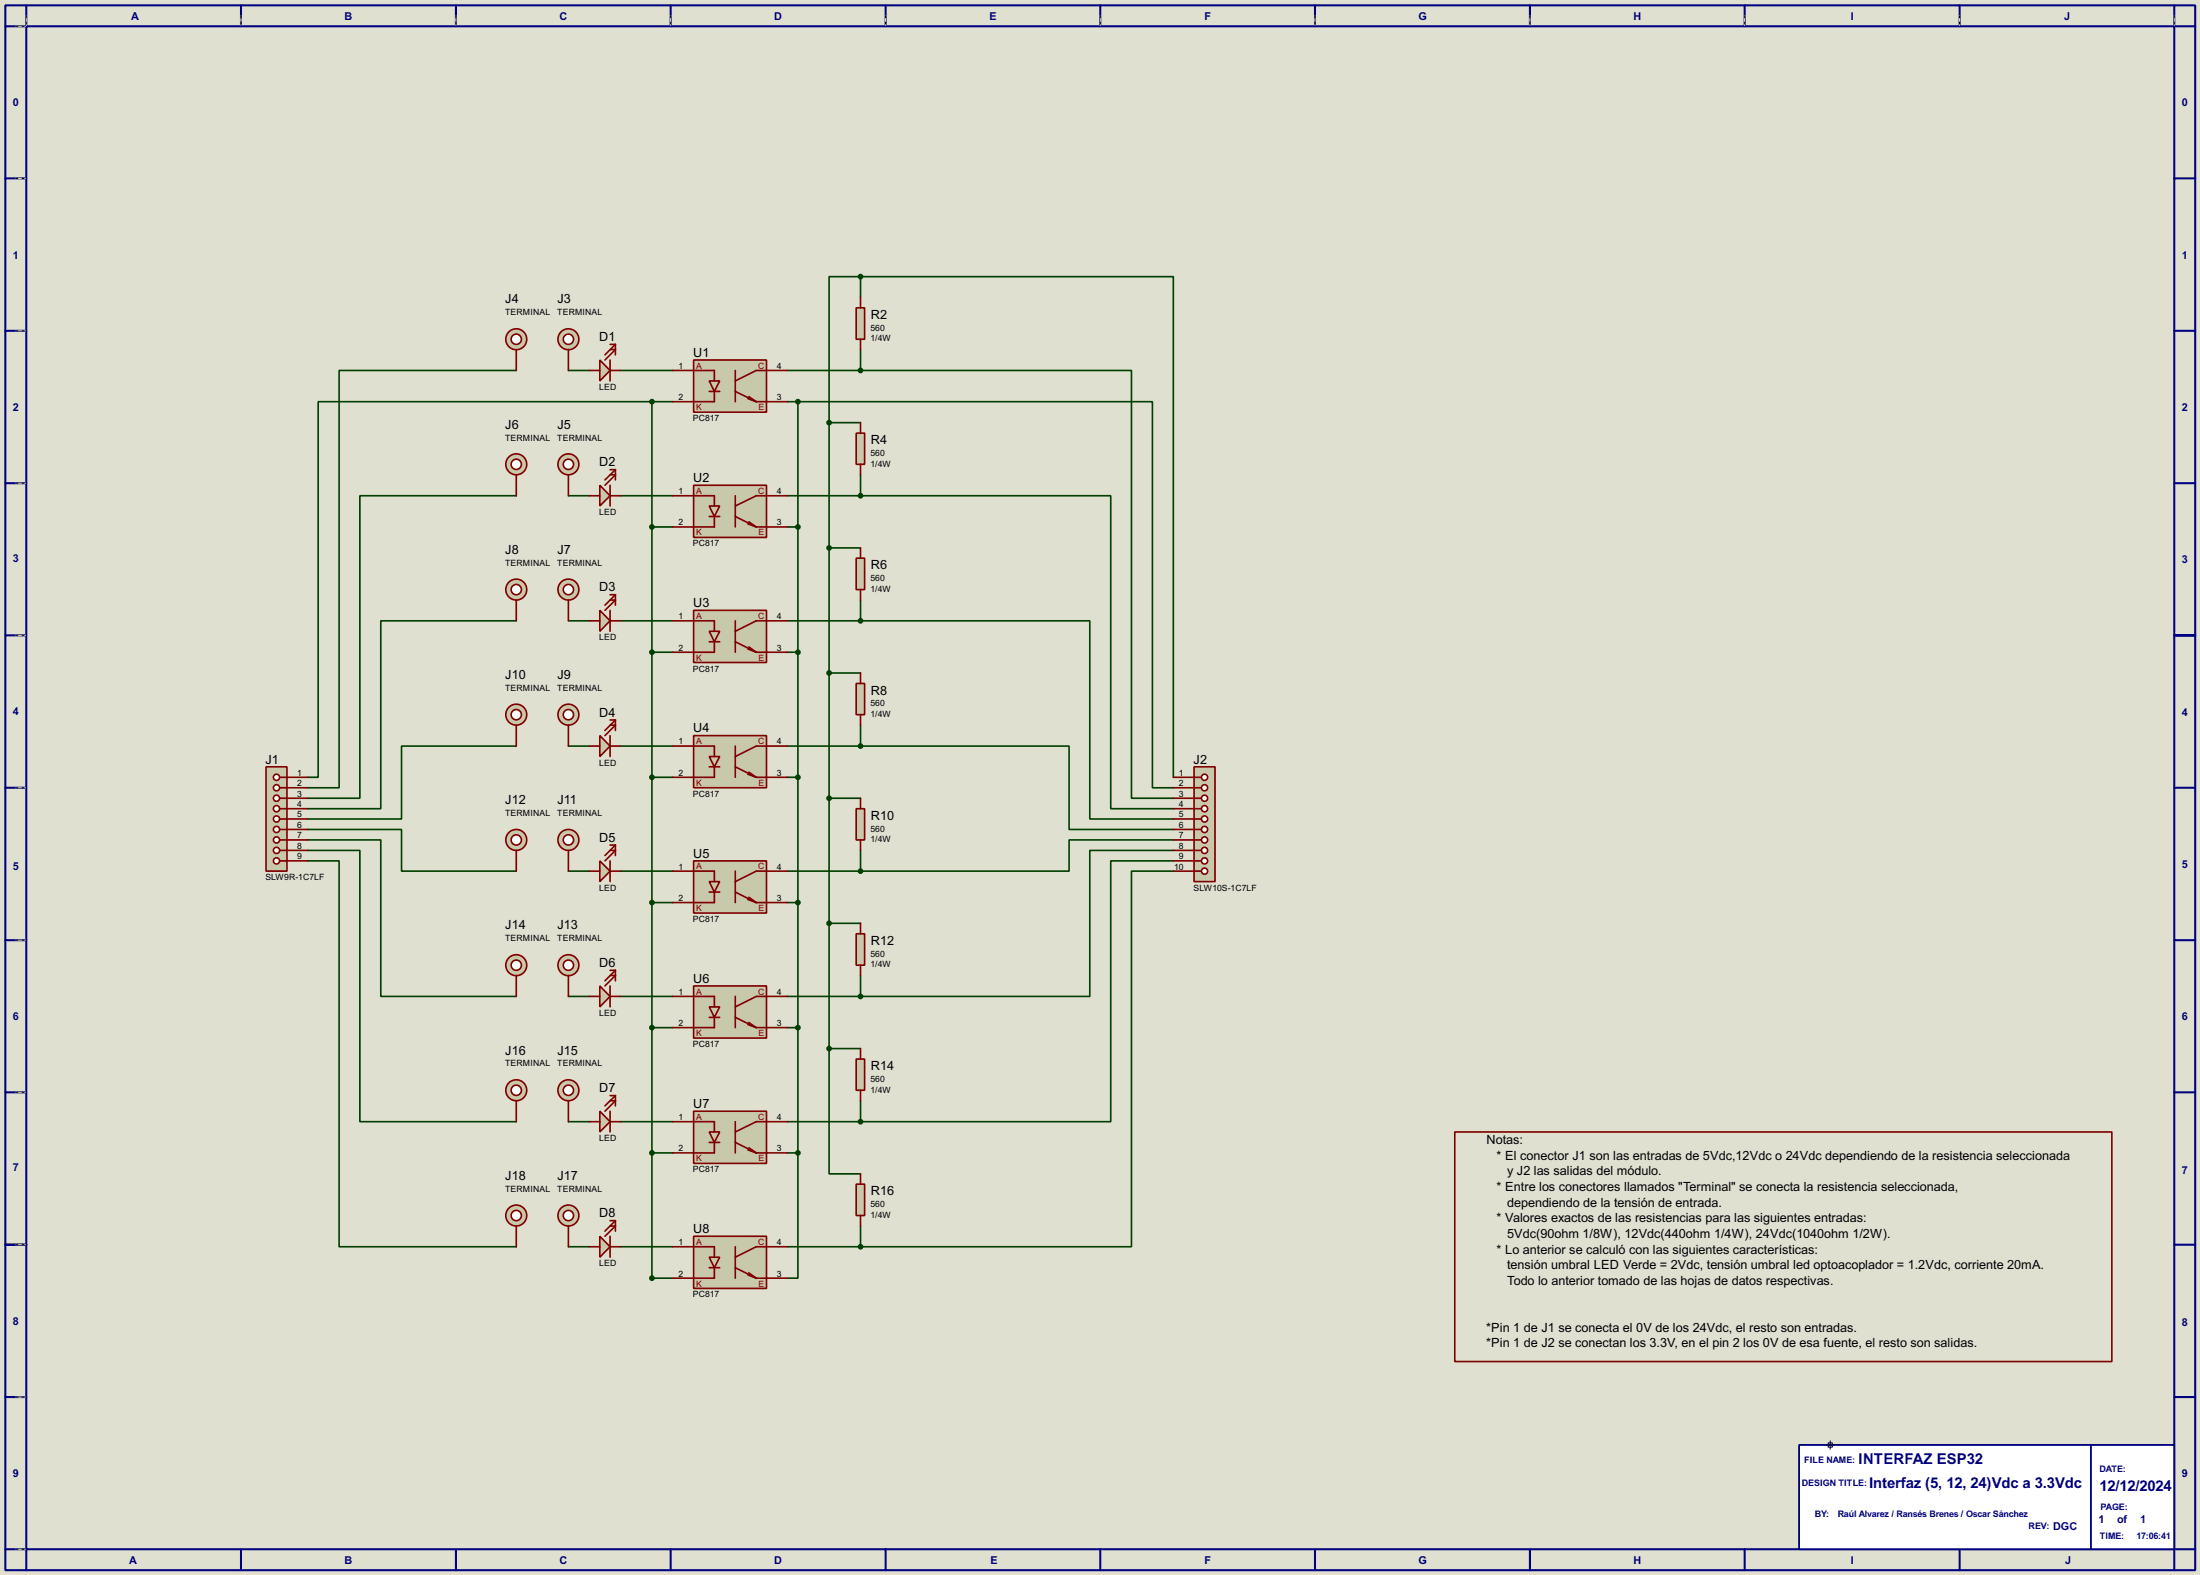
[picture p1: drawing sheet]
<svg xmlns="http://www.w3.org/2000/svg" width="536mm" height="383mm" viewBox="0 0 536 383" stroke-linecap="round" stroke-linejoin="round" font-family="sans-serif">
<path d="M0 0h535.9v383.5h-535.9z" fill="#e0e0d0"/>
<g fill="none" stroke="#000080" stroke-width=".5">
<path d="M1.3 1.3h533.4v381h-533.4zM6.4 6.4h523.2v370.8h-523.2zM6.4 1.3v5.1h-5.1M58.7 1.3v5.1M111.1 1.3v5.1M163.4 1.3v5.1M215.7 1.3v5.1M268 1.3v5.1M320.3 1.3v5.1M372.7 1.3v5.1M425 1.3v5.1M477.3 1.3v5.1"/>
<path d="M529.6 1.3v5.1h5.1M1.3 43.5h5.1M529.6 43.5h5.1M1.3 80.6h5.1M529.6 80.6h5.1M1.3 117.7h5.1M529.6 117.7h5.1M1.3 154.7h5.1M529.6 154.7h5.1M1.3 191.8h5.1M529.6 191.8h5.1M1.3 228.9h5.1"/>
<path d="M529.6 228.9h5.1M1.3 266h5.1M529.6 266h5.1M1.3 303.1h5.1M529.6 303.1h5.1M1.3 340.2h5.1M529.6 340.2h5.1M1.3 377.2h5.1v5.1M58.7 377.2v5.1M111.1 377.2v5.1M163.4 377.2v5.1M215.7 377.2v5.1"/>
<path d="M268 377.2v5.1M320.3 377.2v5.1M372.7 377.2v5.1M425 377.2v5.1M477.3 377.2v5.1M534.7 377.2h-5.1v5.1"/>
</g>
<g fill="none" stroke="#e0e0d0" stroke-width=".24">
<path d="M3.9 6.4h2.3M6.4 3.9v2.3M58.7 3.9v2.3M111.1 3.9v2.3M163.4 3.9v2.3M215.7 3.9v2.3M268 3.9v2.3M320.3 3.9v2.3M372.7 3.9v2.3M425 3.9v2.3M477.3 3.9v2.3M529.6 3.9v2.3"/>
<path d="M3.9 43.5h2.3M3.9 80.6h2.3M3.9 117.7h2.3M3.9 154.7h2.3M3.9 191.8h2.3M3.9 228.9h2.3M3.9 266h2.3M3.9 303.1h2.3M3.9 340.2h2.3M3.9 377.2h2.3"/>
</g>
<g fill="none" stroke="#000" stroke-width=".24" stroke-dasharray=".5 1">
<path d="M3.9 6.4h2.3M6.4 3.9v2.3M58.7 3.9v2.3M111.1 3.9v2.3M163.4 3.9v2.3M215.7 3.9v2.3M268 3.9v2.3M320.3 3.9v2.3M372.7 3.9v2.3M425 3.9v2.3M477.3 3.9v2.3M529.6 3.9v2.3"/>
<path d="M3.9 43.5h2.3M3.9 80.6h2.3M3.9 117.7h2.3M3.9 154.7h2.3M3.9 191.8h2.3M3.9 228.9h2.3M3.9 266h2.3M3.9 303.1h2.3M3.9 340.2h2.3M3.9 377.2h2.3"/>
</g>
<path d="M438.2 351.8h91.4v25.4h-91.4z" fill="#fff" stroke="#000080" stroke-width=".45"/>
<path d="M444.8 351.8h2M445.3 351.3h1v1.1h-1zM445.8 350.8v2.1" fill="none" stroke="#000040" stroke-width=".24"/>
<path d="M509.3 351.8v25.4" fill="none" stroke="#000080" stroke-width=".45"/>
<g fill="none" stroke="#004000" stroke-width=".4">
<path d="M209.6 67.4h-7.6v35.5M209.6 67.4h76.2v121.9M209.6 67.4v5M125.8 90.2h-43.2v101.6h-7.6M138.5 90.2h5.1M151.2 90.2h12.7M158.8 97.8h-81.3v91.5h-2.5M158.8 97.8v213.4h5.1M158.8 97.8h5.1M191.8 90.2h17.8M191.8 97.8h2.6M194.4 97.8h86.3v94h5.1"/>
<path d="M194.4 97.8v182.9M209.6 90.2h66v104.2h10.2M209.6 85.1v5.1M202 102.9v152.4M202 102.9h7.6M209.6 115.6v5.1M125.8 120.7h-38.1v73.7h-12.7M138.5 120.7h5.1M151.2 120.7h12.7M158.8 128.3h5.1M191.8 128.3h2.6M191.8 120.7h17.8"/>
<path d="M202 133.4h7.6M209.6 120.7h61v76.2h15.2M125.8 151.2h-33v45.7h-17.8M138.5 151.2h5.1M151.2 151.2h12.7M158.8 158.8h5.1M191.8 158.8h2.6M191.8 151.2h17.8M209.6 151.2h55.9v48.2h20.3M209.6 146.1v5.1M202 163.9h7.6M209.6 176.6v5.1"/>
<path d="M125.8 181.7h-28v17.7h-22.8M138.5 181.7h5.1M151.2 181.7h12.7M158.8 189.3h5.1M191.8 189.3h2.6M191.8 181.7h17.8M202 194.4h7.6M209.6 181.7h50.8v20.3h25.4M75 202h22.8v10.1h28M75 204.5h17.8v38.1h33M75 207.1h12.7v66h38.1M75 209.6h7.6v94h43.2"/>
<path d="M138.5 212.1h5.1M151.2 212.1h12.7M158.8 219.8h5.1M191.8 219.8h2.6M191.8 212.1h17.8M209.6 207.1v5M285.8 209.6h-15.2v63.5h-61M285.8 212.1h-10.2v91.5h-66M285.8 207.1h-20.3v35.5h-55.9M285.8 204.5h-25.4v7.6h-50.8M202 224.8h7.6M209.6 237.5v5.1"/>
<path d="M138.5 242.6h5.1M151.2 242.6h12.7M158.8 250.2h5.1M191.8 250.2h2.6M191.8 242.6h17.8M202 255.3v30.5h7.6M202 255.3h7.6M138.5 273.1h5.1M151.2 273.1h12.7M191.8 273.1h17.8M209.6 268v5.1M158.8 280.7h5.1"/>
<path d="M191.8 280.7h2.6M194.4 280.7v30.5h-2.6M209.6 298.5v5.1M138.5 303.6h5.1M151.2 303.6h12.7M191.8 303.6h17.8"/>
</g>
<path d="M169 87.7h17.7v12.7h-17.7z" fill="#c8c8aa" stroke="#800000" stroke-width=".4"/>
<path d="M172.8 92.8h2.5l-1.3 2.5z" fill="#c8c8aa" stroke="#800000" stroke-width=".4"/>
<path d="M163.9 90.2h10.1v2.6M172.8 95.3h2.5M174 95.3v2.5h-10.1M179.1 90.2v7.6M179.1 95.3l5.1 2.5M182.2 97.1l2 .7M182.4 96.6l1.8 1.2M184.2 97.8h7.6M191.8 90.2h-7.6l-5.1 2.6" fill="none" stroke="#800000" stroke-width=".4"/>
<path d="M208.6 75h2v7.6h-2z" fill="#c8c8aa" stroke="#800000" stroke-width=".4"/>
<path d="M209.6 72.4v2.6M209.6 82.6v2.5" fill="none" stroke="#800000" stroke-width=".4"/>
<path d="M169 118.2h17.7v12.7h-17.7z" fill="#c8c8aa" stroke="#800000" stroke-width=".4"/>
<path d="M172.8 123.2h2.5l-1.3 2.6z" fill="#c8c8aa" stroke="#800000" stroke-width=".4"/>
<path d="M163.9 120.7h10.1v2.5M172.8 125.8h2.5M174 125.8v2.5h-10.1M179.1 120.7v7.6M179.1 125.8l5.1 2.5M182.2 127.6l2 .7M182.4 127.1l1.8 1.2M184.2 128.3h7.6M191.8 120.7h-7.6l-5.1 2.5" fill="none" stroke="#800000" stroke-width=".4"/>
<path d="M208.6 105.5h2v7.6h-2z" fill="#c8c8aa" stroke="#800000" stroke-width=".4"/>
<path d="M209.6 102.9v2.6M209.6 113.1v2.5" fill="none" stroke="#800000" stroke-width=".4"/>
<path d="M169 148.6h17.7v12.7h-17.7z" fill="#c8c8aa" stroke="#800000" stroke-width=".4"/>
<path d="M172.8 153.7h2.5l-1.3 2.6z" fill="#c8c8aa" stroke="#800000" stroke-width=".4"/>
<path d="M163.9 151.2h10.1v2.5M172.8 156.3h2.5M174 156.3v2.5h-10.1M179.1 151.2v7.6M179.1 156.3l5.1 2.5M182.2 158l2 .8M182.4 157.5l1.8 1.3M184.2 158.8h7.6M191.8 151.2h-7.6l-5.1 2.5" fill="none" stroke="#800000" stroke-width=".4"/>
<path d="M208.6 135.9h2v7.7h-2z" fill="#c8c8aa" stroke="#800000" stroke-width=".4"/>
<path d="M209.6 133.4v2.5M209.6 143.6v2.5" fill="none" stroke="#800000" stroke-width=".4"/>
<path d="M169 179.1h17.7v12.7h-17.7z" fill="#c8c8aa" stroke="#800000" stroke-width=".4"/>
<path d="M172.8 184.2h2.5l-1.3 2.5z" fill="#c8c8aa" stroke="#800000" stroke-width=".4"/>
<path d="M163.9 181.7h10.1v2.5M172.8 186.7h2.5M174 186.7v2.6h-10.1M179.1 181.7v7.6M179.1 186.7l5.1 2.6M182.2 188.5l2 .8M182.4 188l1.8 1.3M184.2 189.3h7.6M191.8 181.7h-7.6l-5.1 2.5" fill="none" stroke="#800000" stroke-width=".4"/>
<path d="M208.6 166.4h2v7.6h-2z" fill="#c8c8aa" stroke="#800000" stroke-width=".4"/>
<path d="M209.6 163.9v2.5M209.6 174v2.6" fill="none" stroke="#800000" stroke-width=".4"/>
<path d="M169 209.6h17.7v12.7h-17.7z" fill="#c8c8aa" stroke="#800000" stroke-width=".4"/>
<path d="M172.8 214.7h2.5l-1.3 2.5z" fill="#c8c8aa" stroke="#800000" stroke-width=".4"/>
<path d="M163.9 212.1h10.1v2.6M172.8 217.2h2.5M174 217.2v2.6h-10.1M179.1 212.1v7.7M179.1 217.2l5.1 2.6M182.2 219l2 .8M182.4 218.5l1.8 1.3M184.2 219.8h7.6M191.8 212.1h-7.6l-5.1 2.6" fill="none" stroke="#800000" stroke-width=".4"/>
<path d="M208.6 196.9h2v7.6h-2z" fill="#c8c8aa" stroke="#800000" stroke-width=".4"/>
<path d="M209.6 194.4v2.5M209.6 204.5v2.6" fill="none" stroke="#800000" stroke-width=".4"/>
<path d="M169 240.1h17.7v12.7h-17.7z" fill="#c8c8aa" stroke="#800000" stroke-width=".4"/>
<path d="M172.8 245.2h2.5l-1.3 2.5z" fill="#c8c8aa" stroke="#800000" stroke-width=".4"/>
<path d="M163.9 242.6h10.1v2.6M172.8 247.7h2.5M174 247.7v2.5h-10.1M179.1 242.6v7.6M179.1 247.7l5.1 2.5M182.2 249.5l2 .7M182.4 249l1.8 1.2M184.2 250.2h7.6M191.8 242.6h-7.6l-5.1 2.6" fill="none" stroke="#800000" stroke-width=".4"/>
<path d="M208.6 227.4h2v7.6h-2z" fill="#c8c8aa" stroke="#800000" stroke-width=".4"/>
<path d="M209.6 224.8v2.6M209.6 235v2.5" fill="none" stroke="#800000" stroke-width=".4"/>
<path d="M169 270.6h17.7v12.7h-17.7z" fill="#c8c8aa" stroke="#800000" stroke-width=".4"/>
<path d="M172.8 275.6h2.5l-1.3 2.6z" fill="#c8c8aa" stroke="#800000" stroke-width=".4"/>
<path d="M163.9 273.1h10.1v2.5M172.8 278.2h2.5M174 278.2v2.5h-10.1M179.1 273.1v7.6M179.1 278.2l5.1 2.5M182.2 280l2 .7M182.4 279.5l1.8 1.2M191.8 273.1h-7.6l-5.1 2.5M184.2 280.7h7.6" fill="none" stroke="#800000" stroke-width=".4"/>
<path d="M208.6 257.9h2v7.6h-2z" fill="#c8c8aa" stroke="#800000" stroke-width=".4"/>
<path d="M209.6 255.3v2.6M209.6 265.5v2.5" fill="none" stroke="#800000" stroke-width=".4"/>
<path d="M169 301h17.7v12.7h-17.7z" fill="#c8c8aa" stroke="#800000" stroke-width=".4"/>
<path d="M172.8 306.1h2.5l-1.3 2.6z" fill="#c8c8aa" stroke="#800000" stroke-width=".4"/>
<path d="M163.9 303.6h10.1v2.5M172.8 308.7h2.5M174 308.7v2.5h-10.1M179.1 303.6v7.6M179.1 308.7l5.1 2.5M182.2 310.4l2 .8M182.4 309.9l1.8 1.3M184.2 311.2h7.6M191.8 303.6h-7.6l-5.1 2.5" fill="none" stroke="#800000" stroke-width=".4"/>
<path d="M208.6 288.3h2v7.7h-2z" fill="#c8c8aa" stroke="#800000" stroke-width=".4"/>
<path d="M209.6 285.8v2.5M209.6 296v2.5" fill="none" stroke="#800000" stroke-width=".4"/>
<g fill="#004000" stroke="#004000" stroke-width=".4">
<circle cx="194.3" cy="128.3" r=".5"/>
<circle cx="194.3" cy="158.8" r=".5"/>
<circle cx="194.3" cy="280.7" r=".5"/>
<circle cx="194.3" cy="250.2" r=".5"/>
<circle cx="194.3" cy="219.8" r=".5"/>
<circle cx="194.3" cy="189.3" r=".5"/>
<circle cx="158.8" cy="280.7" r=".5"/>
<circle cx="158.8" cy="250.2" r=".5"/>
<circle cx="158.8" cy="219.8" r=".5"/>
<circle cx="158.8" cy="189.3" r=".5"/>
<circle cx="158.8" cy="158.8" r=".5"/>
<circle cx="158.8" cy="128.3" r=".5"/>
</g>
<path d="M64.8 186.7h5.1v25.4h-5.1z" fill="#c8c8aa" stroke="#800000" stroke-width=".4"/>
<path d="M68.1 189.3h1.8" fill="none" stroke="#800000" stroke-width=".4"/>
<circle cx="67.3" cy="189.3" r=".75" fill="#feffff" stroke="#800000" stroke-width=".4"/>
<path d="M68.1 191.8h1.8" fill="none" stroke="#800000" stroke-width=".4"/>
<circle cx="67.3" cy="191.8" r=".75" fill="#feffff" stroke="#800000" stroke-width=".4"/>
<path d="M68.1 194.4h1.8" fill="none" stroke="#800000" stroke-width=".4"/>
<circle cx="67.3" cy="194.4" r=".75" fill="#feffff" stroke="#800000" stroke-width=".4"/>
<path d="M68.1 196.9h1.8" fill="none" stroke="#800000" stroke-width=".4"/>
<circle cx="67.3" cy="196.9" r=".75" fill="#feffff" stroke="#800000" stroke-width=".4"/>
<path d="M68.1 199.4h1.8" fill="none" stroke="#800000" stroke-width=".4"/>
<circle cx="67.3" cy="199.4" r=".75" fill="#feffff" stroke="#800000" stroke-width=".4"/>
<path d="M68.1 202h1.8" fill="none" stroke="#800000" stroke-width=".4"/>
<circle cx="67.3" cy="202" r=".75" fill="#feffff" stroke="#800000" stroke-width=".4"/>
<path d="M68.1 204.5h1.8" fill="none" stroke="#800000" stroke-width=".4"/>
<circle cx="67.3" cy="204.5" r=".75" fill="#feffff" stroke="#800000" stroke-width=".4"/>
<path d="M68.1 207.1h1.8" fill="none" stroke="#800000" stroke-width=".4"/>
<circle cx="67.3" cy="207.1" r=".75" fill="#feffff" stroke="#800000" stroke-width=".4"/>
<path d="M68.1 209.6h1.8" fill="none" stroke="#800000" stroke-width=".4"/>
<circle cx="67.3" cy="209.6" r=".75" fill="#feffff" stroke="#800000" stroke-width=".4"/>
<path d="M69.9 189.3h5.1M69.9 191.8h5.1M69.9 194.4h5.1M69.9 196.9h5.1M69.9 199.4h5.1M69.9 202h5.1M69.9 204.5h5.1M69.9 207.1h5.1M69.9 209.6h5.1" fill="none" stroke="#800000" stroke-width=".4"/>
<g fill="#004000" stroke="#004000" stroke-width=".4">
<circle cx="158.8" cy="311.2" r=".5"/>
<circle cx="201.9" cy="255.3" r=".5"/>
<circle cx="201.9" cy="224.8" r=".5"/>
<circle cx="201.9" cy="194.4" r=".5"/>
<circle cx="201.9" cy="163.9" r=".5"/>
<circle cx="201.9" cy="133.4" r=".5"/>
<circle cx="201.9" cy="102.9" r=".5"/>
</g>
<path d="M290.9 186.7h5.1v28h-5.1z" fill="#c8c8aa" stroke="#800000" stroke-width=".4"/>
<path d="M290.9 189.3h1.8" fill="none" stroke="#800000" stroke-width=".4"/>
<circle cx="293.4" cy="189.3" r=".75" fill="#feffff" stroke="#800000" stroke-width=".4"/>
<path d="M290.9 191.8h1.8" fill="none" stroke="#800000" stroke-width=".4"/>
<circle cx="293.4" cy="191.8" r=".75" fill="#feffff" stroke="#800000" stroke-width=".4"/>
<path d="M290.9 194.4h1.8" fill="none" stroke="#800000" stroke-width=".4"/>
<circle cx="293.4" cy="194.4" r=".75" fill="#feffff" stroke="#800000" stroke-width=".4"/>
<path d="M290.9 196.9h1.8" fill="none" stroke="#800000" stroke-width=".4"/>
<circle cx="293.4" cy="196.9" r=".75" fill="#feffff" stroke="#800000" stroke-width=".4"/>
<path d="M290.9 199.4h1.8" fill="none" stroke="#800000" stroke-width=".4"/>
<circle cx="293.4" cy="199.4" r=".75" fill="#feffff" stroke="#800000" stroke-width=".4"/>
<path d="M290.9 202h1.8" fill="none" stroke="#800000" stroke-width=".4"/>
<circle cx="293.4" cy="202" r=".75" fill="#feffff" stroke="#800000" stroke-width=".4"/>
<path d="M290.9 204.5h1.8" fill="none" stroke="#800000" stroke-width=".4"/>
<circle cx="293.4" cy="204.5" r=".75" fill="#feffff" stroke="#800000" stroke-width=".4"/>
<path d="M290.9 207.1h1.8" fill="none" stroke="#800000" stroke-width=".4"/>
<circle cx="293.4" cy="207.1" r=".75" fill="#feffff" stroke="#800000" stroke-width=".4"/>
<path d="M290.9 209.6h1.8" fill="none" stroke="#800000" stroke-width=".4"/>
<circle cx="293.4" cy="209.6" r=".75" fill="#feffff" stroke="#800000" stroke-width=".4"/>
<path d="M290.9 212.1h1.8" fill="none" stroke="#800000" stroke-width=".4"/>
<circle cx="293.4" cy="212.1" r=".75" fill="#feffff" stroke="#800000" stroke-width=".4"/>
<path d="M285.8 189.3h5.1M285.8 191.8h5.1M285.8 194.4h5.1M285.8 196.9h5.1M285.8 199.4h5.1M285.8 202h5.1M285.8 204.5h5.1M285.8 207.1h5.1M285.8 209.6h5.1M285.8 212.1h5.1" fill="none" stroke="#800000" stroke-width=".4"/>
<g fill="#004000" stroke="#004000" stroke-width=".4">
<circle cx="209.6" cy="90.2" r=".5"/>
<circle cx="209.6" cy="120.7" r=".5"/>
<circle cx="209.6" cy="273.1" r=".5"/>
<circle cx="209.6" cy="303.6" r=".5"/>
</g>
<path d="M146.1 87.7l2.5 2.5-2.5 2.6z" fill="#c8c8aa" stroke="#800000" stroke-width=".4"/>
<path d="M143.6 90.2h2.5M148.6 87.7v5.1M148.6 85.1h1.3l-2.5 2.6M148.6 83.9h1.3M148.6 90.2h2.6M149.9 83.9l-2.5 2.5M149.9 83.9v2.5" fill="none" stroke="#800000" stroke-width=".4"/>
<path d="M146.1 118.2l2.5 2.5-2.5 2.5z" fill="#c8c8aa" stroke="#800000" stroke-width=".4"/>
<path d="M148.6 118.2v5M148.6 115.6h1.3l-2.5 2.6M148.6 114.4h1.3M149.9 114.4l-2.5 2.5M149.9 114.4v2.5M143.6 120.7h2.5M148.6 120.7h2.6" fill="none" stroke="#800000" stroke-width=".4"/>
<path d="M146.1 148.6l2.5 2.6-2.5 2.5z" fill="#c8c8aa" stroke="#800000" stroke-width=".4"/>
<path d="M143.6 151.2h2.5M148.6 148.6v5.1M148.6 146.1h1.3l-2.5 2.5M148.6 144.8h1.3M148.6 151.2h2.6M149.9 144.8l-2.5 2.6M149.9 144.8v2.6" fill="none" stroke="#800000" stroke-width=".4"/>
<path d="M146.1 179.1l2.5 2.6-2.5 2.5z" fill="#c8c8aa" stroke="#800000" stroke-width=".4"/>
<path d="M148.6 179.1v5.1M148.6 176.6h1.3l-2.5 2.5M148.6 175.3h1.3M149.9 175.3l-2.5 2.6M149.9 175.3v2.6M143.6 181.7h2.5M148.6 181.7h2.6" fill="none" stroke="#800000" stroke-width=".4"/>
<path d="M146.1 209.6l2.5 2.5-2.5 2.6z" fill="#c8c8aa" stroke="#800000" stroke-width=".4"/>
<path d="M143.6 212.1h2.5M148.6 209.6v5.1M148.6 207.1h1.3l-2.5 2.5M148.6 205.8h1.3M148.6 212.1h2.6M149.9 205.8l-2.5 2.5M149.9 205.8v2.5" fill="none" stroke="#800000" stroke-width=".4"/>
<path d="M146.1 240.1l2.5 2.5-2.5 2.6z" fill="#c8c8aa" stroke="#800000" stroke-width=".4"/>
<path d="M148.6 237.5h1.3l-2.5 2.6M148.6 236.3h1.3M149.9 236.3l-2.5 2.5M149.9 236.3v2.5M143.6 242.6h2.5M148.6 240.1v5.1M148.6 242.6h2.6" fill="none" stroke="#800000" stroke-width=".4"/>
<path d="M146.1 270.6l2.5 2.5-2.5 2.5z" fill="#c8c8aa" stroke="#800000" stroke-width=".4"/>
<path d="M143.6 273.1h2.5M148.6 270.6v5M148.6 268h1.3l-2.5 2.6M148.6 266.8h1.3M148.6 273.1h2.6M149.9 266.8l-2.5 2.5M149.9 266.8v2.5" fill="none" stroke="#800000" stroke-width=".4"/>
<path d="M146.1 301l2.5 2.6-2.5 2.5z" fill="#c8c8aa" stroke="#800000" stroke-width=".4"/>
<path d="M148.6 298.5h1.3l-2.5 2.5M148.6 297.2h1.3M149.9 297.2l-2.5 2.6M149.9 297.2v2.6M143.6 303.6h2.5M148.6 301v5.1M148.6 303.6h2.6" fill="none" stroke="#800000" stroke-width=".4"/>
<circle cx="138.4" cy="82.6" r="2.55" fill="#c8c8aa" stroke="#800000" stroke-width=".4"/>
<circle cx="138.4" cy="82.6" r="1.25" fill="#feffff" stroke="#800000" stroke-width=".4"/>
<path d="M138.5 85.1v5.1" fill="none" stroke="#800000" stroke-width=".4"/>
<circle cx="125.7" cy="82.6" r="2.55" fill="#c8c8aa" stroke="#800000" stroke-width=".4"/>
<circle cx="125.7" cy="82.6" r="1.25" fill="#feffff" stroke="#800000" stroke-width=".4"/>
<path d="M125.8 85.1v5.1" fill="none" stroke="#800000" stroke-width=".4"/>
<circle cx="138.4" cy="113.1" r="2.55" fill="#c8c8aa" stroke="#800000" stroke-width=".4"/>
<circle cx="138.4" cy="113.1" r="1.25" fill="#feffff" stroke="#800000" stroke-width=".4"/>
<path d="M138.5 115.6v5.1" fill="none" stroke="#800000" stroke-width=".4"/>
<circle cx="125.7" cy="113.1" r="2.55" fill="#c8c8aa" stroke="#800000" stroke-width=".4"/>
<circle cx="125.7" cy="113.1" r="1.25" fill="#feffff" stroke="#800000" stroke-width=".4"/>
<path d="M125.8 115.6v5.1" fill="none" stroke="#800000" stroke-width=".4"/>
<circle cx="138.4" cy="143.6" r="2.55" fill="#c8c8aa" stroke="#800000" stroke-width=".4"/>
<circle cx="138.4" cy="143.6" r="1.25" fill="#feffff" stroke="#800000" stroke-width=".4"/>
<path d="M138.5 146.1v5.1" fill="none" stroke="#800000" stroke-width=".4"/>
<circle cx="125.7" cy="143.6" r="2.55" fill="#c8c8aa" stroke="#800000" stroke-width=".4"/>
<circle cx="125.7" cy="143.6" r="1.25" fill="#feffff" stroke="#800000" stroke-width=".4"/>
<path d="M125.8 146.1v5.1" fill="none" stroke="#800000" stroke-width=".4"/>
<circle cx="138.4" cy="174" r="2.55" fill="#c8c8aa" stroke="#800000" stroke-width=".4"/>
<circle cx="138.4" cy="174" r="1.25" fill="#feffff" stroke="#800000" stroke-width=".4"/>
<path d="M138.5 176.6v5.1" fill="none" stroke="#800000" stroke-width=".4"/>
<circle cx="125.7" cy="174" r="2.55" fill="#c8c8aa" stroke="#800000" stroke-width=".4"/>
<circle cx="125.7" cy="174" r="1.25" fill="#feffff" stroke="#800000" stroke-width=".4"/>
<path d="M125.8 176.6v5.1" fill="none" stroke="#800000" stroke-width=".4"/>
<circle cx="138.4" cy="204.5" r="2.55" fill="#c8c8aa" stroke="#800000" stroke-width=".4"/>
<circle cx="138.4" cy="204.5" r="1.25" fill="#feffff" stroke="#800000" stroke-width=".4"/>
<path d="M138.5 207.1v5" fill="none" stroke="#800000" stroke-width=".4"/>
<circle cx="125.7" cy="204.5" r="2.55" fill="#c8c8aa" stroke="#800000" stroke-width=".4"/>
<circle cx="125.7" cy="204.5" r="1.25" fill="#feffff" stroke="#800000" stroke-width=".4"/>
<path d="M125.8 207.1v5" fill="none" stroke="#800000" stroke-width=".4"/>
<circle cx="138.4" cy="235" r="2.55" fill="#c8c8aa" stroke="#800000" stroke-width=".4"/>
<circle cx="138.4" cy="235" r="1.25" fill="#feffff" stroke="#800000" stroke-width=".4"/>
<path d="M138.5 237.5v5.1" fill="none" stroke="#800000" stroke-width=".4"/>
<circle cx="125.7" cy="235" r="2.55" fill="#c8c8aa" stroke="#800000" stroke-width=".4"/>
<circle cx="125.7" cy="235" r="1.25" fill="#feffff" stroke="#800000" stroke-width=".4"/>
<path d="M125.8 237.5v5.1" fill="none" stroke="#800000" stroke-width=".4"/>
<circle cx="138.4" cy="265.5" r="2.55" fill="#c8c8aa" stroke="#800000" stroke-width=".4"/>
<circle cx="138.4" cy="265.5" r="1.25" fill="#feffff" stroke="#800000" stroke-width=".4"/>
<path d="M138.5 268v5.1" fill="none" stroke="#800000" stroke-width=".4"/>
<circle cx="125.7" cy="265.5" r="2.55" fill="#c8c8aa" stroke="#800000" stroke-width=".4"/>
<circle cx="125.7" cy="265.5" r="1.25" fill="#feffff" stroke="#800000" stroke-width=".4"/>
<path d="M125.8 268v5.1" fill="none" stroke="#800000" stroke-width=".4"/>
<circle cx="138.4" cy="296" r="2.55" fill="#c8c8aa" stroke="#800000" stroke-width=".4"/>
<circle cx="138.4" cy="296" r="1.25" fill="#feffff" stroke="#800000" stroke-width=".4"/>
<path d="M138.5 298.5v5.1" fill="none" stroke="#800000" stroke-width=".4"/>
<circle cx="125.7" cy="296" r="2.55" fill="#c8c8aa" stroke="#800000" stroke-width=".4"/>
<circle cx="125.7" cy="296" r="1.25" fill="#feffff" stroke="#800000" stroke-width=".4"/>
<path d="M354.4 275.6h160v55.9h-160zM125.8 298.5v5.1" fill="none" stroke="#800000" stroke-width=".4"/>
<g fill="#004000" stroke="#004000" stroke-width=".4">
<circle cx="158.8" cy="97.8" r=".5"/>
<circle cx="209.6" cy="242.6" r=".5"/>
<circle cx="209.6" cy="212.1" r=".5"/>
<circle cx="209.6" cy="181.7" r=".5"/>
<circle cx="209.6" cy="151.2" r=".5"/>
<circle cx="194.3" cy="97.8" r=".5"/>
<circle cx="209.6" cy="67.4" r=".5"/>
</g>
<g font-size="4.1" fill="#000080">
<text x="452.7" y="356.5">INTERFAZ ESP32</text>
<text x="455.3" y="362.4">Interfaz (5, 12, 24)Vdc a 3.3Vdc</text>
<text x="511.4" y="363.1">12/12/2024</text>
</g>
<g font-size="3.5">
<text x="123.1" y="73.9">J4</text>
<text x="135.8" y="73.9">J3</text>
<text x="212.1" y="77.6">R2</text>
<text x="146" y="83.1">D1</text>
<text x="168.8" y="86.8">U1</text>
<text x="123.1" y="104.4">J6</text>
<text x="135.8" y="104.4">J5</text>
<text x="146" y="113.6">D2</text>
<text x="212.1" y="108.2">R4</text>
<text x="168.8" y="117.4">U2</text>
<text x="123.1" y="134.8">J8</text>
<text x="135.8" y="134.8">J7</text>
<text x="146" y="144">D3</text>
<text x="212.1" y="138.6">R6</text>
<text x="168.8" y="147.8">U3</text>
<text x="123.1" y="165.3">J10</text>
<text x="135.8" y="165.3">J9</text>
<text x="212.1" y="169.1">R8</text>
<text x="146" y="174.5">D4</text>
<text x="168.8" y="178.3">U4</text>
<text x="64.7" y="185.9">J1</text>
<text x="290.7" y="185.9">J2</text>
<text x="123.1" y="195.8">J12</text>
<text x="135.8" y="195.8">J11</text>
<text x="212.1" y="199.6">R10</text>
<text x="146" y="205">D5</text>
<text x="168.8" y="208.8">U5</text>
<text x="123.1" y="226.3">J14</text>
<text x="135.8" y="226.3">J13</text>
<text x="212.1" y="230.1">R12</text>
<text x="146" y="235.5">D6</text>
<text x="168.8" y="239.3">U6</text>
<text x="123.1" y="256.8">J16</text>
<text x="135.8" y="256.8">J15</text>
<text x="212.1" y="260.6">R14</text>
<text x="146" y="266">D7</text>
<text x="168.8" y="269.8">U7</text>
<text x="362.1" y="278.5">Notas:</text>
<text x="123.1" y="287.2">J18</text>
<text x="135.8" y="287.2">J17</text>
<text x="364.6" y="282.4">* El conector J1 son las entradas de 5Vdc,12Vdc o 24Vdc dependiendo de la resistencia seleccionada</text>
<text x="367.1" y="286.2">y J2 las salidas del módulo.</text>
<text x="212.1" y="291">R16</text>
<text x="364.6" y="290">* Entre los conectores llamados &quot;Terminal&quot; se conecta la resistencia seleccionada,</text>
<text x="367.1" y="293.8">dependiendo de la tensión de entrada.</text>
<text x="146" y="296.4">D8</text>
<text x="364.6" y="297.6">* Valores exactos de las resistencias para las siguientes entradas:</text>
<text x="168.8" y="300.2">U8</text>
<text x="364.6" y="305.2">* Lo anterior se calculó con las siguientes características:</text>
<text x="367.1" y="301.4">5Vdc(90ohm 1/8W), 12Vdc(440ohm 1/4W), 24Vdc(1040ohm 1/2W).</text>
<text x="367.1" y="309">tensión umbral LED Verde = 2Vdc, tensión umbral led optoacoplador = 1.2Vdc, corriente 20mA.</text>
<text x="367.1" y="312.8">Todo lo anterior tomado de las hojas de datos respectivas.</text>
<text x="362" y="324.3">*Pin 1 de J1 se conecta el 0V de los 24Vdc, el resto son entradas.</text>
<text x="362" y="328.1">*Pin 1 de J2 se conectan los 3.3V, en el pin 2 los 0V de esa fuente, el resto son salidas.</text>
</g>
<g font-size="3" fill="#000080">
<text x="31.9" y="4.9">A</text>
<text x="83.9" y="4.9">B</text>
<text x="136.3" y="4.9">C</text>
<text x="188.6" y="4.9">D</text>
<text x="241" y="4.9">E</text>
<text x="293.4" y="4.9">F</text>
<text x="345.5" y="4.9">G</text>
<text x="397.9" y="4.9">H</text>
<text x="450.8" y="4.9">I</text>
<text x="502.7" y="4.9">J</text>
<text x="3.2" y="25.9">0</text>
<text x="531.5" y="25.9">0</text>
<text x="3.2" y="63">1</text>
<text x="531.5" y="63">1</text>
<text x="3.2" y="100.1">2</text>
<text x="531.5" y="100.1">2</text>
<text x="3.2" y="136.9">3</text>
<text x="531.5" y="137.2">3</text>
<text x="3.2" y="174">4</text>
<text x="531.5" y="174.3">4</text>
<text x="3.2" y="211.9">5</text>
<text x="531.5" y="211.4">5</text>
<text x="3.2" y="248.5">6</text>
<text x="531.5" y="248.5">6</text>
<text x="3.2" y="285">7</text>
<text x="531.5" y="285.8">7</text>
<text x="3.2" y="322.6">8</text>
<text x="531.5" y="322.9">8</text>
<text x="3.2" y="359.7">9</text>
<text x="531.5" y="359.7">9</text>
<text x="511.2" y="370.9">1</text>
<text x="515.7" y="370.9">of</text>
<text x="521.3" y="370.9">1</text>
<text x="500.1" y="372.5">DGC</text>
<text x="31.4" y="380.8">A</text>
<text x="83.9" y="380.8">B</text>
<text x="136.3" y="380.8">C</text>
<text x="188.6" y="380.8">D</text>
<text x="241.2" y="380.8">E</text>
<text x="293.4" y="380.8">F</text>
<text x="345.5" y="380.8">G</text>
<text x="397.9" y="380.8">H</text>
<text x="450.8" y="380.8">I</text>
<text x="503" y="380.8">J</text>
</g>
<g font-size="2.5" fill="#000080">
<text x="439.5" y="356.3">FILE NAME:</text>
<text x="511.4" y="358.3">DATE:</text>
<text x="438.9" y="361.9">DESIGN TITLE:</text>
<text x="442" y="369.5">BY:</text>
<text x="447.6" y="369.5">Raúl Alvarez / Ransés Brenes / Oscar Sánchez</text>
<text x="511.6" y="367.7">PAGE:</text>
<text x="494.1" y="372.3">REV:</text>
<text x="511.4" y="374.8">TIME:</text>
<text x="520.4" y="374.8">17:06:41</text>
</g>
<g font-size="2.4">
<text x="123" y="76.8">TERMINAL</text>
<text x="135.7" y="76.8">TERMINAL</text>
<text x="212.1" y="80.5">560</text>
<text x="212.1" y="83.1">1/4W</text>
<text x="165.3" y="89.8">1</text>
<text x="189.3" y="89.8">4</text>
<text x="145.9" y="95">LED</text>
<text x="165.3" y="97.4">2</text>
<text x="189.3" y="97.4">3</text>
<text x="123" y="107.2">TERMINAL</text>
<text x="135.7" y="107.2">TERMINAL</text>
<text x="168.8" y="102.6">PC817</text>
<text x="212.1" y="111.1">560</text>
<text x="212.1" y="113.6">1/4W</text>
<text x="145.9" y="125.4">LED</text>
<text x="165.3" y="120.3">1</text>
<text x="189.3" y="120.3">4</text>
<text x="165.3" y="127.9">2</text>
<text x="189.3" y="127.9">3</text>
<text x="123" y="137.7">TERMINAL</text>
<text x="135.7" y="137.7">TERMINAL</text>
<text x="168.8" y="133.1">PC817</text>
<text x="212.1" y="141.6">560</text>
<text x="212.1" y="144">1/4W</text>
<text x="145.9" y="155.9">LED</text>
<text x="165.3" y="150.8">1</text>
<text x="189.3" y="150.8">4</text>
<text x="165.3" y="158.4">2</text>
<text x="189.3" y="158.4">3</text>
<text x="168.8" y="163.5">PC817</text>
<text x="123" y="168.2">TERMINAL</text>
<text x="135.7" y="168.2">TERMINAL</text>
<text x="212.1" y="172">560</text>
<text x="212.1" y="174.6">1/4W</text>
<text x="165.3" y="181.3">1</text>
<text x="189.3" y="181.3">4</text>
<text x="72.4" y="188.9">1</text>
<text x="72.4" y="191.4">2</text>
<text x="145.9" y="186.4">LED</text>
<text x="165.3" y="188.9">2</text>
<text x="189.3" y="188.9">3</text>
<text x="287.2" y="188.9">1</text>
<text x="287.2" y="191.4">2</text>
<text x="72.4" y="194">3</text>
<text x="72.4" y="196.5">4</text>
<text x="168.8" y="194">PC817</text>
<text x="287.2" y="194">3</text>
<text x="287.2" y="196.5">4</text>
<text x="72.4" y="199">5</text>
<text x="72.4" y="201.6">6</text>
<text x="123" y="198.7">TERMINAL</text>
<text x="135.7" y="198.7">TERMINAL</text>
<text x="212.1" y="202.5">560</text>
<text x="287.2" y="199">5</text>
<text x="287.2" y="201.6">6</text>
<text x="72.4" y="204.1">7</text>
<text x="72.4" y="206.7">8</text>
<text x="72.4" y="209.2">9</text>
<text x="212.1" y="205.1">1/4W</text>
<text x="287.2" y="204.1">7</text>
<text x="287.2" y="206.7">8</text>
<text x="287.2" y="209.2">9</text>
<text x="64.6" y="214.3">SLW9R-1C7LF</text>
<text x="165.3" y="211.7">1</text>
<text x="189.3" y="211.7">4</text>
<text x="286" y="211.7">10</text>
<text x="145.9" y="216.9">LED</text>
<text x="165.3" y="219.4">2</text>
<text x="189.3" y="219.4">3</text>
<text x="290.7" y="216.9">SLW10S-1C7LF</text>
<text x="168.8" y="224.5">PC817</text>
<text x="123" y="229.2">TERMINAL</text>
<text x="135.7" y="229.2">TERMINAL</text>
<text x="212.1" y="233">560</text>
<text x="212.1" y="235.5">1/4W</text>
<text x="165.3" y="242.2">1</text>
<text x="189.3" y="242.2">4</text>
<text x="145.9" y="247.4">LED</text>
<text x="165.3" y="249.8">2</text>
<text x="189.3" y="249.8">3</text>
<text x="168.8" y="255">PC817</text>
<text x="123" y="259.7">TERMINAL</text>
<text x="135.7" y="259.7">TERMINAL</text>
<text x="212.1" y="263.5">560</text>
<text x="212.1" y="266">1/4W</text>
<text x="165.3" y="272.7">1</text>
<text x="189.3" y="272.7">4</text>
<text x="145.9" y="277.8">LED</text>
<text x="165.3" y="280.3">2</text>
<text x="189.3" y="280.3">3</text>
<text x="168.8" y="285.5">PC817</text>
<text x="123" y="290.1">TERMINAL</text>
<text x="135.7" y="290.1">TERMINAL</text>
<text x="212.1" y="294">560</text>
<text x="212.1" y="296.5">1/4W</text>
<text x="165.3" y="303.2">1</text>
<text x="189.3" y="303.2">4</text>
<text x="145.9" y="308.3">LED</text>
<text x="165.3" y="310.8">2</text>
<text x="189.3" y="310.8">3</text>
<text x="168.8" y="315.9">PC817</text>
</g>
<g font-size="2.4" fill="#800000">
<text x="169.5" y="89.7">A</text>
<text x="184.7" y="89.7">C</text>
<text x="169.5" y="99.9">K</text>
<text x="184.8" y="99.9">E</text>
<text x="169.5" y="120.2">A</text>
<text x="184.7" y="120.2">C</text>
<text x="169.5" y="130.4">K</text>
<text x="184.8" y="130.4">E</text>
<text x="169.5" y="150.7">A</text>
<text x="184.7" y="150.7">C</text>
<text x="169.5" y="160.9">K</text>
<text x="184.8" y="160.9">E</text>
<text x="169.5" y="181.2">A</text>
<text x="184.7" y="181.2">C</text>
<text x="169.5" y="191.4">K</text>
<text x="184.8" y="191.4">E</text>
<text x="169.5" y="211.7">A</text>
<text x="184.7" y="211.7">C</text>
<text x="169.5" y="221.8">K</text>
<text x="184.8" y="221.8">E</text>
<text x="169.5" y="242.2">A</text>
<text x="184.7" y="242.2">C</text>
<text x="169.5" y="252.3">K</text>
<text x="184.8" y="252.3">E</text>
<text x="169.5" y="272.6">A</text>
<text x="184.7" y="272.6">C</text>
<text x="169.5" y="282.8">K</text>
<text x="184.8" y="282.8">E</text>
<text x="169.5" y="303.1">A</text>
<text x="184.7" y="303.1">C</text>
<text x="169.5" y="313.3">K</text>
<text x="184.8" y="313.3">E</text>
</g>
</svg>
